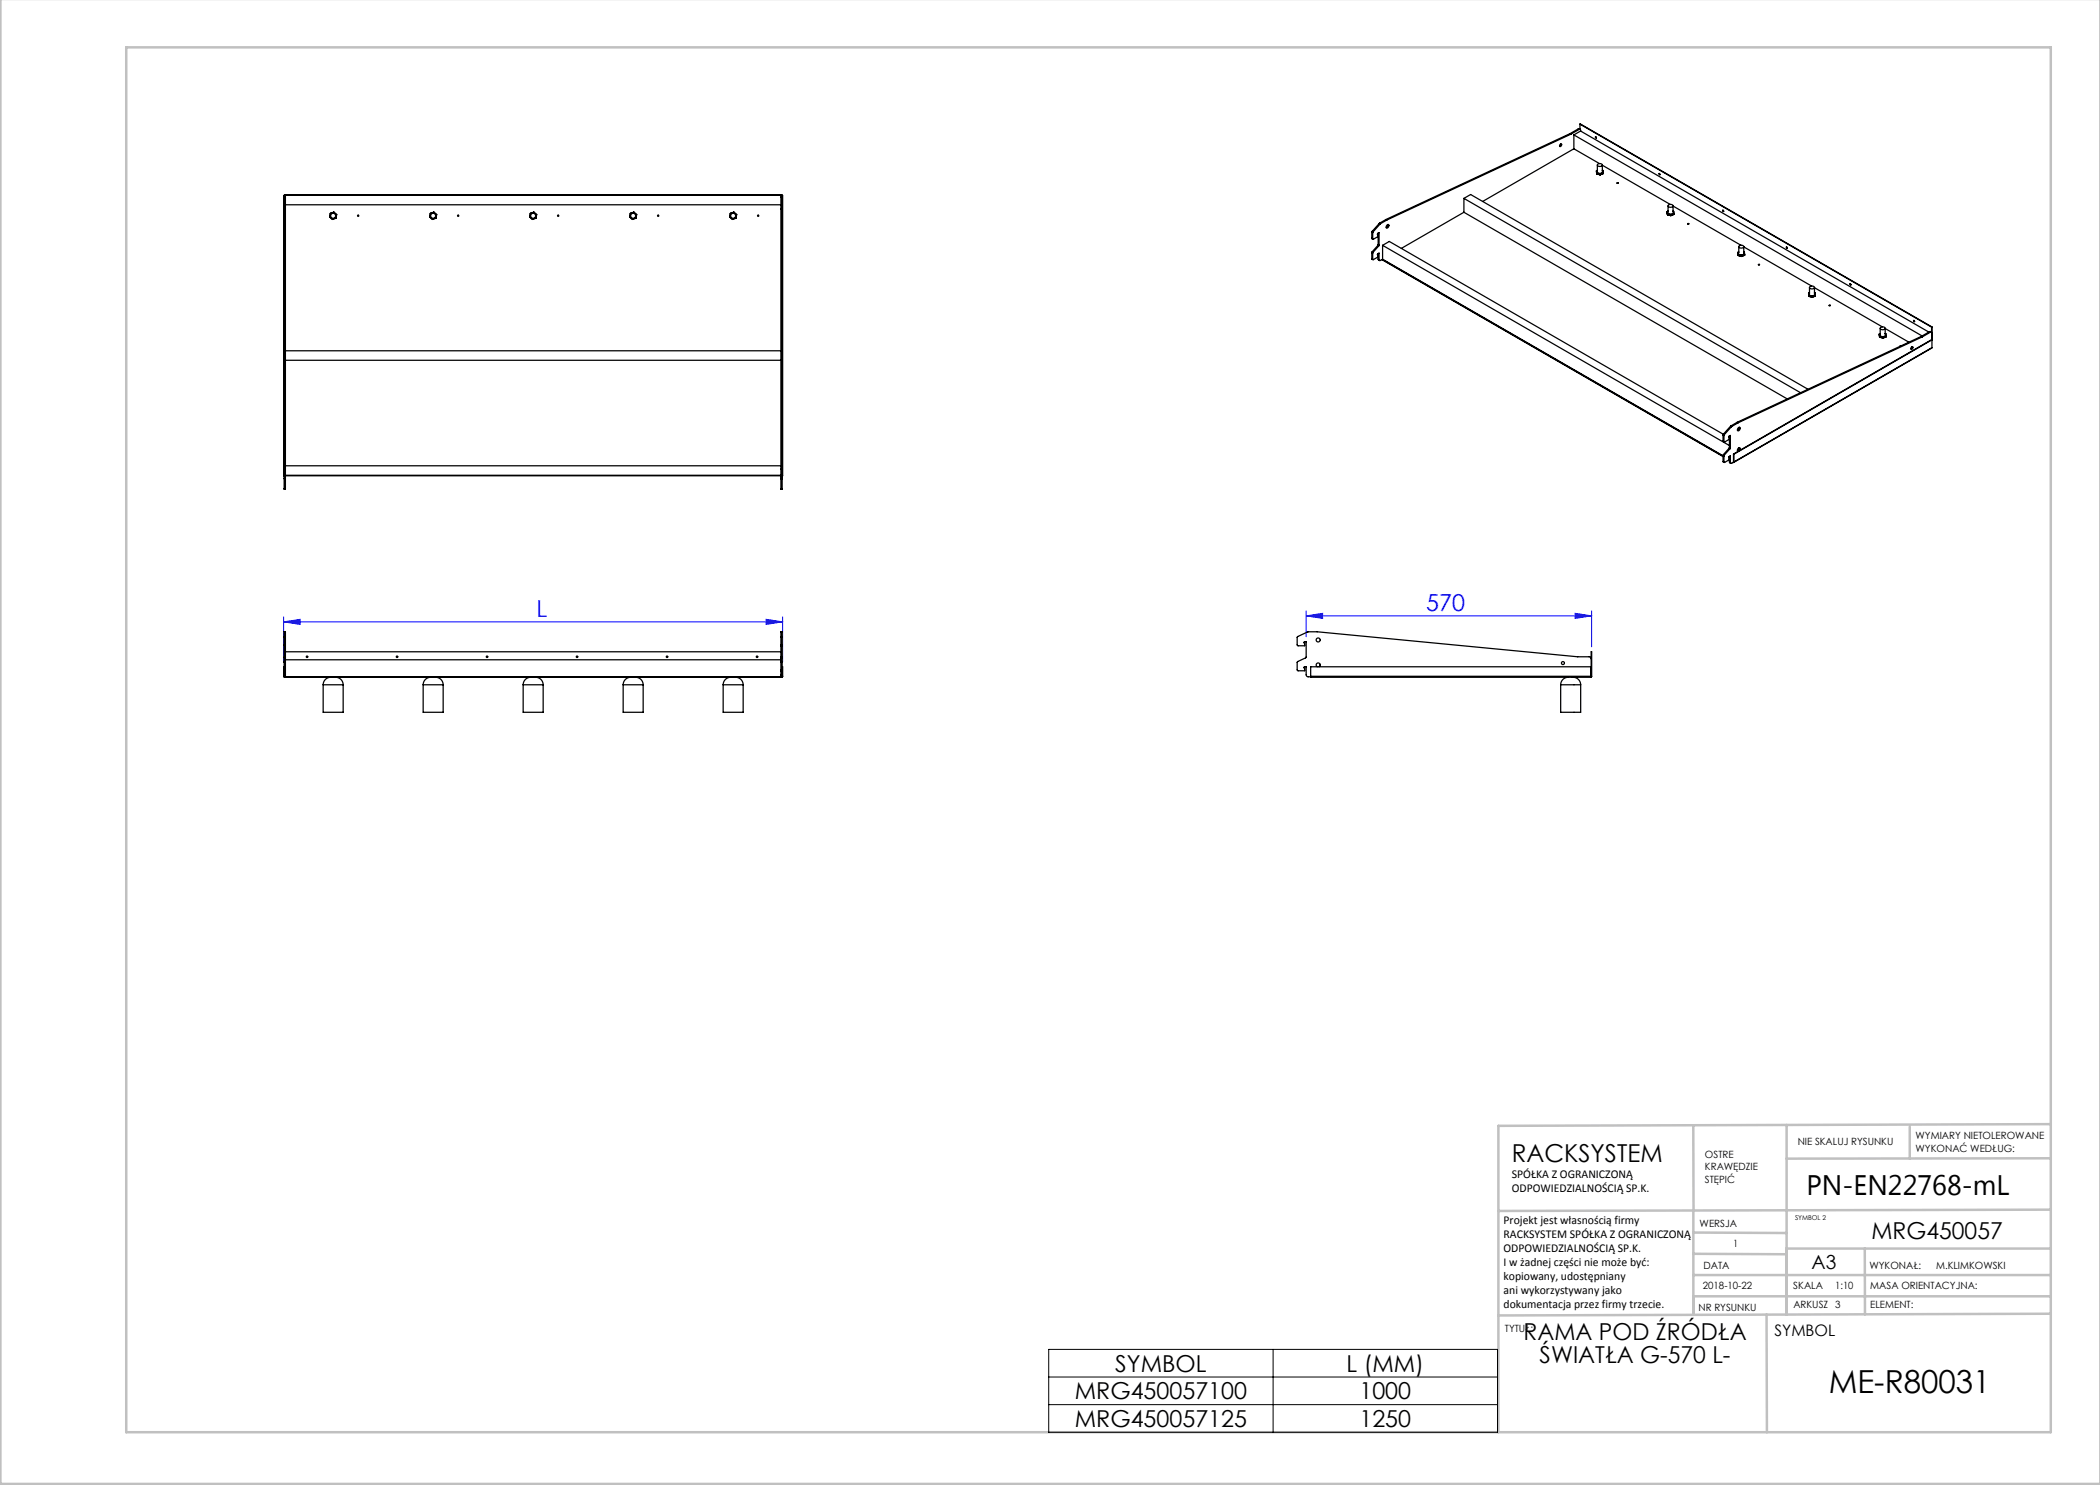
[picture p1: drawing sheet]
<svg xmlns="http://www.w3.org/2000/svg" width="420mm" height="297mm" viewBox="0 0 420 297" stroke-linecap="round" stroke-linejoin="round" font-family="sans-serif">
<path d="M56.7 124.4l3.3-.5v1zM56.7 123.4v9M56.7 124.4h99.8M153.2 123.9l3.3 .5-3.3 .5zM156.5 123.4v9M261.2 123.2l3.3-.5v1zM261.2 122.2v5.2M261.2 123.2h57.1M315 122.7l3.3 .5-3.3 .5zM318.3 122.2v7.2" fill="none" stroke="#00f" stroke-width=".2"/>
<g fill="none" stroke="#c0c0c0" stroke-width=".5">
<path d="M.1 -.1v296.9h419.9M25.2 9.5h385v276.9h-385zM338.7 225.2v16.9M357.3 225v37.9M382 225.4v6.3M410.1 224.8l-110.4 .4v61.2M410.1 231.7h-52.8M338.7 259.3h71.5M338.7 255h71.5M338.7 250.8l18.6 .1M338.7 246.5l18.6 .1M338.7 242.1v20.9"/>
<path d="M373 249.7v13.2M410.1 241.9l-110.4 .3M410.2 249.7h-52.9v13.2M353.3 262.9l.1 23.5M410.2 262.7l-110.5 .4"/>
</g>
<path d="M209.7 269.9h89.8v16.6h-89.8zM209.7 275.4h89.8M254.6 269.9v16.6M209.7 280.9h89.8" fill="none" stroke="#000" stroke-width=".2"/>
<g fill="#00f">
<path d="M153.2 123.9l3.3 .5-3.3 .5zM56.7 124.4l3.3-.5v1z"/>
<path d="M261.2 123.2l3.3-.5v1zM315 122.7l3.3 .5-3.3 .5z"/>
</g>
<g fill="none" stroke="#000" stroke-width=".25">
<path d="M56.8 39.5v-.4h99.6v.4M56.8 39.1h-.1v56.1h.1M56.8 39.5v56.2M56.8 39.5h.3M56.9 39.1h99.5M57.1 39.1v.4M57.1 39.5v56.2M156.2 39.1v.4M156.2 39.5v56.2M156.2 39.5h.2M156.4 39.1v56.1M156.4 39.5v56.2"/>
<path d="M292.8 39.7l1.3-.8 67.5 39M292.8 39.7l67.3 38.8M292.8 39.7v2.8M312 28.9l.2-.1a.23 .23 0 0 1 .1 .3 .23 .23 0 0 1-.4 .1zM312.2 28.8l-.3 .4M314 26.7l.2 .1M314 26.7l-36.8 17.2M314.2 26.8l-36.8 17.2M314.8 27l69.6 40.2M314.8 29.8l5.1 2.9M314.8 27v2.8M314.8 29.8l-18.3 10.5"/>
<path d="M315.7 25.8l.3 .1M315.7 25.8l.1 .1M315.7 25.8l-1.7 .9M315.8 25.9h.3v.3M315.8 25.9l-1.6 .9M316 24.8l70.3 40.6M316 24.8l70.4 40.6M316 24.8v1M316.1 26.2l69.7 40.2M316.1 26.2l-1.3 .8M319.1 27.4l.1 .2zM319.1 27.3l.2 .3"/>
<path d="M319.3 34.2v.6M319.3 34.2v.1M319.3 34.1v.1M319.3 34.1h.2h-.2M319.3 34.1l.1 .4M319.3 34.8h.1M319.3 34.8l.7 .2M319.3 34.6l.7 .2M319.3 34.6v.2M319.4 34.5l-.1 .1M319.4 34.5l.6 .2M319.5 33v1.3"/>
<path d="M319.6 32.8a.5 .5 0 0 1 .5-.1 .5 .5 0 0 1 .3 .4 .47 .47 0 0 1-.5 .2 .47 .47 0 0 1-.3-.5zM320 34.7v.1M320 34.8v.2M320.5 33v1.3M320.5 34.1h.1M320.5 33l13.5 7.9M320.5 34.1l.1 .4M320.6 34.5h.1M320.6 34.5l-.6 .2M320.6 34.7h.1M320.6 34.7l-.6 .3M320.6 34.5l-.6 .3"/>
<path d="M320.6 34.5v.2M323.4 36.6h.2zM323.4 36.6h.2M331.8 34.7l.2 .3zM331.9 34.7l.1 .2M56.8 41.8h.3M57.1 41h99.1M65.9 43.4l.6 .5M66 43.4h-.1M66 43.4l.5 .4M66.1 42.7h.1M66.1 42.7l-.2 .7"/>
<path d="M66.1 42.7l-.1 .7M66.5 43.8v.1M66.8 42.5l-.7 .2M66.8 42.5l.5 .4M66.8 42.4v.1M66.8 42.4l-.7 .3M66.8 42.4l.5 .5M67.2 43.6h.1M67.2 43.6l-.7 .2M67.2 43.6l-.7 .3M67.3 42.9l-.1 .7M67.3 42.9h.1"/>
<path d="M85.9 43.4l.6 .5M86 43.4h-.1M86 43.4l.5 .4M86.1 42.7h.1M86.1 42.7l-.2 .7M86.1 42.7l-.1 .7M86.5 43.8v.1M86.8 42.5l.5 .4M86.8 42.5l-.7 .2M86.8 42.4v.1M86.8 42.4l-.7 .3M86.8 42.4l.5 .5"/>
<path d="M87.2 43.6h.1M87.2 43.6l-.7 .2M87.2 43.6l-.7 .3M87.3 42.9l-.1 .7M87.3 42.9h.1M105.9 43.4l.6 .5M106 43.4h-.1M106 43.4l.5 .4M106.1 42.7h.1M106.1 42.7l-.2 .7M106.1 42.7l-.1 .7M106.5 43.8v.1"/>
<path d="M106.8 42.5l.5 .4M106.8 42.5l-.7 .2M106.8 42.4v.1M106.8 42.4l.5 .5M106.8 42.4l-.7 .3M107.2 43.6h.1M107.2 43.6l-.7 .2M107.2 43.6l-.7 .3M107.3 42.9l-.1 .7M107.3 42.9h.1M125.9 43.4l.6 .5M126 43.4h-.1"/>
<path d="M126 43.4l.5 .4M126.1 42.7h.1M126.1 42.7l-.2 .7M126.1 42.7l-.1 .7M126.5 43.8v.1M126.8 42.5l-.7 .2M126.8 42.5l.5 .4M126.8 42.4v.1M126.8 42.4l-.7 .3M126.8 42.4l.5 .5M127.2 43.6h.1M127.2 43.6l-.7 .2"/>
<path d="M127.2 43.6l-.7 .3M127.3 42.9l-.1 .7M127.3 42.9h.1M145.9 43.4l.6 .5M146 43.4h-.1M146 43.4l.5 .4M146.1 42.7h.1M146.1 42.7l-.2 .7M146.1 42.7l-.1 .7M146.5 43.8v.1M146.8 42.5l.5 .4M146.8 42.5l-.7 .2"/>
<path d="M146.8 42.4v.1M146.8 42.4l.5 .5M146.8 42.4l-.7 .3M147.2 43.6h.1M147.2 43.6l-.7 .2M147.2 43.6l-.7 .3M147.3 42.9l-.1 .7M147.3 42.9h.1M156.2 41.8h.2M274.4 47.7l.2 .2M274.4 51.7l.2 .2M274.4 47.7l.1 .1"/>
<path d="M274.4 50.5l.1 .1M274.4 46.5l.1 .1M274.4 46.5v1.2M274.4 50.5v1.2M274.4 51.7l.1 .1M274.4 46.3v.2M274.4 50.3v.2M274.4 46.3l.2 .1M274.4 50.3l.2 .1M274.5 51.8l.2 .1 .9-.5-.1-.5 .3-.3v1.3M274.5 47.8l.2 .1 .9-.6-.1-.5 .3-.3v2.5M274.5 46.6v1.2"/>
<path d="M274.5 50.6v1.2M274.6 46.4l-.1 .2M274.6 50.4l-.1 .2M275.6 49.1l.1 .1M275.6 49.1l-1.2 1.2M275.6 48.9v.2M275.6 51.8l.3 .3M275.6 48.9l.2 .1M275.6 46.6v2.3M275.6 50.7v1.1M275.6 51.8l.2 .1M275.7 49.2l-1.1 1.2"/>
<path d="M275.8 49l-.1 .2M275.9 44.7l.1 .1M275.9 44.7l-1.5 1.6M275.9 44.6v.1M275.9 44.6l.2 .1M276 44.8l-1.4 1.6M276.1 44.7l-.1 .1M276.4 51.9l68.2 39.4M276.4 51.9l68.2 39.3M276.5 51.8l-.5 .3-.2-.2M276.5 49.1l69.4 40M276.5 51.8l68.1 39.4"/>
<path d="M276.5 49.1v2.7M276.5 49.1l1.4-.8 66.8 38.6M277.2 43.9l.2 .1M277.2 43.9l-1.3 .7M277.4 44l-1.3 .7M277.4 45a.22 .22 0 0 1 .4 0 .22 .22 0 0 1-.1 .3 .26 .26 0 0 1-.2 .3 .26 .26 0 0 1-.3-.2zM277.6 44.9l-.1 .4-.3 .2M292.8 42.5l64.7 37.3M292.8 42.5l-12.5 7.2M333.4 42.3l.1 .6M333.4 42.3v.2M333.5 42.3h-.1"/>
<path d="M333.5 42.3l.1-.1-.1 .1M333.5 42.3v.4M333.5 42.9l.7 .2M333.5 42.8l.7 .1M333.5 42.8v.1M333.5 42.7v.1M333.5 42.7l.7 .2M333.6 41.2v1.3M333.7 41a.5 .5 0 0 1 .5-.1 .5 .5 0 0 1 .4 .4 .47 .47 0 0 1-.6 .2 .47 .47 0 0 1-.3-.5zM334.2 42.9h.1M334.2 42.9v.2M334.6 41.2v1.3"/>
<path d="M334.6 42.2h.1M334.6 41.2l13.6 7.8M334.7 42.2l.1 .5M334.7 42.2v.4M334.7 42.6l.1 .1M334.7 42.6l-.5 .3M334.8 42.9h.1M334.8 42.9l-.6 .2M334.8 42.7l-.6 .2M334.8 42.7v.2M337.5 44.7l.3 .1zM337.5 44.8h.3"/>
<path d="M344.6 42l.1 .3zM344.6 42.1l.1 .2M344.6 42v.1M347.6 50.5l.1 .4M347.6 50.5v.6M347.6 50.5v.2M347.6 51.1h.1M347.6 50.9l.7 .2M347.6 50.9v.2M347.7 51.1l.6 .2M347.7 50.9h-.1M347.7 50.9l.6 .1"/>
<path d="M347.8 49.3v1.3M347.8 50.4l-.2 .1M347.8 49.2a.5 .5 0 0 1 .6-.2 .5 .5 0 0 1 .3 .5 .47 .47 0 0 1-.5 .2 .47 .47 0 0 1-.4-.5zM348.3 51v.1M348.3 51.3h.1M348.3 51.1v.2M348.8 49.3v1.3M348.8 50.4h.1M348.8 49.4l13.5 7.8M348.8 50.4l.1 .5M348.8 50.4l.1 .4M348.9 50.8v.1"/>
<path d="M348.9 50.8l-.6 .2M348.9 51l-.6 .3M348.9 50.9l-.6 .2M348.9 50.9v.1M351.7 52.9h.2zM351.7 53h.2M357.3 49.4l.1 .3zM357.3 49.4l.2 .2M357.3 49.4h.1M361.7 58.7l.1 .6M361.7 58.7v.1M361.8 58.6l-.1 .1"/>
<path d="M361.8 58.6v.4M361.8 59.3h.1M361.8 59.3l.7 .2M361.8 59.1l.7 .2M361.8 59.1v.2M361.8 59v.1M361.8 59l.6 .2M361.9 57.5v1.3M361.9 58.6h-.2M362 57.3a.5 .5 0 0 1 .5-.1 .5 .5 0 0 1 .3 .4 .47 .47 0 0 1-.5 .2 .47 .47 0 0 1-.3-.5zM362.4 59.2l.1 .1M362.5 59.5h.1"/>
<path d="M362.5 59.3v.1M362.9 57.5v1.3M362.9 57.5l13.6 7.9M363 58.6l.1 .4M363 58.6v.4M363 58.6h.1M363 59h.1M363 59l-.6 .2M363.1 59.2l-.6 .3M363.1 59.2h.1M363.1 59l-.6 .3M363.1 59v.2"/>
<path d="M370 56.7l.2 .3zM370 56.8l.2 .2M370.1 56.7l-.1 .1M57.1 70.2h99.1M57.1 72.1h99.1M365.8 61.1h.3zM365.8 61.1h.2M375.9 66.8v.6M375.9 66.8v.2M375.9 66.8h.1M375.9 66.8l.1 .4M375.9 67.4h.1"/>
<path d="M375.9 67.4l.7 .2M375.9 67.3l.7 .1M375.9 67.3v.1M376 67.2l-.1 .1M376 67.2l.6 .2M376 65.7v1.3M376 66.7l-.1 .1M376.1 65.5a.5 .5 0 0 1 .5-.1 .5 .5 0 0 1 .4 .4 .47 .47 0 0 1-.6 .2 .47 .47 0 0 1-.3-.5zM376.6 67.4h.1M376.6 67.6h.1M376.6 67.4v.2M377 65.7v1.3"/>
<path d="M377 65.7l4.8 2.7M377.1 66.7l.1 .1M377.1 66.7l.1 .4M377.1 66.7h.1M377.2 66.8v.4M377.2 67.1v.1M377.2 67.1l-.6 .3M377.2 67.4h.1M377.2 67.4l-.6 .2M377.2 67.2l-.6 .2M377.2 67.2v.2M380.2 69.2l-.2 .1"/>
<path d="M382.3 69.5l.1-.2a.23 .23 0 0 1 .1 .4 .23 .23 0 0 1-.3 0zM382.4 69.3l-.2 .5M382.7 64.1l.2 .2zM382.8 64.1l.1 .2M382.8 64.1h.1M384.3 67.3l.2 .1M384.3 67.3l-36.9 17.2M384.5 67.4l-36.9 17.2M385.9 66.3l.4 .1M385.9 66.3l.2 .1M385.9 66.3l-1.6 1M386.1 66.4l.3 .1v1.5"/>
<path d="M386.1 66.4l-1.6 1M386.3 65.4v1M386.4 69.5l-39.7 23M386.4 65.4v4.1M386.4 69.5l-39.6 22.9M386.4 65.4h-.1M56.8 95.7h.1M56.8 97.7v.2h.3v-.2M56.8 95.7v2M56.8 93.9h.3M56.8 95.7h.3M56.8 97.7h.3"/>
<path d="M57.1 95.7h.1M57.1 95.7v2M57.1 95.2h99.1M57.1 93.2h99.1M57.1 95.1h99.1M156.2 95.7h.1M156.2 97.7v.2h.2v-.2M156.2 95.7v2M156.2 93.9h.2M156.2 95.7h.2M156.2 97.7h.2M156.4 95.7h.1"/>
<path d="M156.4 95.7v2M344.6 88.2l.2 .2M344.6 92.3l.2 .2M344.6 92.3l.2 .1M344.6 87l.2 .1M344.6 88.2l.2 .1M344.6 87v1.2M344.6 91.1v1.2M344.6 91.1l.2 .1M344.7 86.8l-.1 .2M344.7 90.9l-.1 .2M344.7 90.9l.2 .1"/>
<path d="M344.7 86.8l.2 .1M344.8 87.1v1.2M344.8 91.2v1.2M344.9 86.9l-.1 .2M344.9 91l-.1 .2M345.8 92l.1 .1M345.8 89.7l.2 .1M345.8 89.7l-1.1 1.2M345.8 91.9l.1 .1M345.9 91.9l-.2-.4 .4-.3v1.3M345.9 91.9l-1 .6-.1-.1M345.9 87.5l-.2-.1 .4-.3v2.5"/>
<path d="M345.9 87.5v.4l-1 .5-.1-.1M345.9 91.9h.1M345.9 87.5v.1M345.9 89.5l-.1 .2M345.9 92.4l.2 .3M345.9 89.5l.2 .1M345.9 87.2v2.3M345.9 91.3v1.1M345.9 92.4l.2 .1M346 89.8l-1.1 1.2M346.1 89.6l-.1 .2M346.1 85.2l.2 .1"/>
<path d="M346.1 85.2l-1.4 1.6M346.2 85.2h-.1M346.2 85.2l.1 .1M346.3 85.3l-1.4 1.6M346.3 85.3h.1M346.6 92.5h.1M346.7 92.4l-.5 .3-.1-.2M346.7 90.8l.1 1.6M346.7 90.8h.1M346.7 90.8l39.7-22.8-39.6 22.8M346.8 92.4l-.2 .1M346.8 90.8v1.6"/>
<path d="M347.4 84.5l.2 .1M347.4 84.5l-1.2 .7M347.6 84.6l-1.3 .7M347.7 85.5a.22 .22 0 0 1 .3 0 .22 .22 0 0 1 0 .4 .26 .26 0 0 1-.2 .3 .26 .26 0 0 1-.3-.3zM347.8 89.6v.3M347.8 85.5v.4l-.3 .2M347.8 89.5v.4l-.3 .3M347.9 90.1a.29 .29 0 0 0 .2-.3 .29 .29 0 0 0-.3-.2 .39 .39 0 0 0-.3 .3 .39 .39 0 0 0 .1 .4M56.7 135.3l.2 .2M56.7 135.3h.1M56.8 129v.2M56.8 127.3v.2"/>
<path d="M56.8 132.3v.2M56.8 134v.2M56.8 131.4v.2M56.8 135v.4h99.6v-.4M56.8 126.4h.3M56.8 133.4l-.1 1.9M56.8 129h.3M56.8 129.2h.3M56.8 127.5h.3M56.8 126.4v.9M56.8 127.5v1.5M56.8 129.2v2.2"/>
<path d="M56.8 131.6v.7M56.8 132.5v1.5M56.8 134.2v.8M56.8 127.3h.3M56.8 132.5h.3M56.8 134h.3M56.8 132.3h.3M56.8 134.2h.3M56.8 131.6h.3M56.8 131.4h.3M56.8 135h.3M56.9 135.5h99.4"/>
<path d="M56.9 135.4v.1M57.1 129v.2M57.1 127.3v.2M57.1 132.3v.2M57.1 134v.2M57.1 131.4v.2M57.1 135v.4M57.1 130.4h99.1M57.1 132h99.1M57.1 126.4v.9M57.1 127.5v1.5M57.1 129.2v2.2"/>
<path d="M57.1 131.6v.7M57.1 132.5v1.5M57.1 134.2v.8M64.6 137v5.5h4v-5.5M64.6 137h4M66 135.5h-.1a1.51 1.51 0 0 0-1.3 1.5M66.5 135.5h.1M67.2 135.5h.1M67.3 135.5a1.5 1.5 0 0 1 1.3 1.5M67.3 135.5h.1M84.6 137v5.5h4v-5.5M84.6 137h4"/>
<path d="M86 135.5h-.1a1.51 1.51 0 0 0-1.3 1.5M86.5 135.5h.1M87.2 135.5h.1M87.3 135.5a1.5 1.5 0 0 1 1.3 1.5M87.3 135.5h.1M104.6 137v5.5h4v-5.5M104.6 137h4M106 135.5h-.1a1.51 1.51 0 0 0-1.3 1.5M106.5 135.5h.1M107.2 135.5h.1M107.3 135.5a1.5 1.5 0 0 1 1.3 1.5M107.3 135.5h.1"/>
<path d="M124.6 137v5.5h4v-5.5M124.6 137h4M126 135.5h-.1a1.51 1.51 0 0 0-1.3 1.5M126.5 135.5h.1M127.2 135.5h.1M127.3 135.5a1.5 1.5 0 0 1 1.3 1.5M127.3 135.5h.1M144.6 137v5.5h4v-5.5M144.6 137h4M146 135.5h-.1a1.51 1.51 0 0 0-1.3 1.5M146.5 135.5h.1M147.2 135.5h.1"/>
<path d="M147.3 135.5a1.5 1.5 0 0 1 1.3 1.5M147.3 135.5h.1M156.2 127.3v.2M156.2 129v.2M156.2 132.3v.2M156.2 134v.2M156.2 131.4v.2M156.2 135v.4M156.2 126.4h.2M156.2 129h.2M156.2 129.2h.2M156.2 127.5h.2"/>
<path d="M156.2 127.3h.2M156.2 132.5h.2M156.2 134h.2M156.2 132.3h.2M156.2 134.2h.2M156.2 131.6h.2M156.2 131.4h.2M156.2 135h.2M156.2 126.4v.9M156.2 127.5v1.5M156.2 129.2v2.2M156.2 131.6v.7"/>
<path d="M156.2 132.5v1.5M156.2 134.2v.8M156.3 135.4v.1M156.4 127.3v.2M156.4 129v.2M156.4 132.3v.2M156.4 134v.2M156.4 131.4v.2M156.4 133.4h.1v1.9M156.4 135.3h.1M156.4 126.4v.9M156.4 127.5v1.5"/>
<path d="M156.4 129.2v2.2M156.4 131.6v.7M156.4 132.5v1.5M156.4 134.2v.8M156.5 135.3l-.2 .2M262.1 135.3v.2h56M262.1 135.3v-1.9h56.1v1.9M262.1 135.3h56.1M263.5 133.4a.4 .4 0 0 1-.2-.7 .4 .4 0 0 1 .6 0 .4 .4 0 0 1-.1 .7M263.9 132.7v.6M312.1 137v5.5h4v-5.5M312.1 137h4"/>
<path d="M313.4 135.5h.1a1.5 1.5 0 0 0-1.4 1.5M313.7 135.5h.1M314.4 135.5h.1M314.8 135.5h.1a1.51 1.51 0 0 1 1.2 1.5M318.2 135.3l-.1 .2M318.2 135.3v.1M318.2 131.8l-.1-.3-.3-.1h-2.3l-52.1-5h-1.8l-2.2 1v1.6l.2 .1 1.3 .1-.1-.7 .4-.1v3l-.1 .2-1.6 .8-.1 1.6 .2 .2h1.3l-.1-.7 .4-.1 .1 1.7 .3 .2 .5 .1M318.2 135v.2M318.2 135.3h.1M318.2 135.3v-4.9l.1 4.9M318.3 135.3l-.2 .2"/>
<circle cx="66.6" cy="43.2" r=".5"/>
<circle cx="71.6" cy="43.2" r=".13"/>
<circle cx="86.6" cy="43.2" r=".5"/>
<circle cx="91.6" cy="43.2" r=".13"/>
<circle cx="106.6" cy="43.2" r=".5"/>
<circle cx="111.6" cy="43.2" r=".13"/>
<circle cx="126.6" cy="43.2" r=".5"/>
<circle cx="131.6" cy="43.2" r=".13"/>
<circle cx="146.6" cy="43.2" r=".5"/>
<circle cx="151.6" cy="43.2" r=".13"/>
<circle cx="61.4" cy="131.4" r=".15"/>
<circle cx="79.4" cy="131.4" r=".15"/>
<circle cx="97.4" cy="131.4" r=".15"/>
<circle cx="115.4" cy="131.4" r=".15"/>
<circle cx="133.4" cy="131.4" r=".15"/>
<circle cx="151.4" cy="131.4" r=".15"/>
<circle cx="263.6" cy="128" r=".4"/>
<circle cx="312.6" cy="132.6" r=".3"/>
</g>
<text font-size="6.3" x="365.7" y="278.5">ME-R80031</text>
<text font-size="5.6" x="361.3" y="239.1">PN-EN22768-mL</text>
<text font-size="4.9" x="302.4" y="232.4">RACKSYSTEM</text>
<g font-size="4.7" fill="#00f">
<text x="107.3" y="123.4">L</text>
<text x="285.2" y="122.2">570</text>
</g>
<g font-size="4.7">
<text x="374.3" y="247.8">MRG450057</text>
<text x="304.7" y="268.1">RAMA POD ŹRÓDŁA</text>
<text x="223.1" y="274.3">SYMBOL</text>
<text x="269.3" y="274.3">L (MM)</text>
<text x="307.9" y="272.6">ŚWIATŁA G-570 L-</text>
<text x="215" y="279.8">MRG450057100</text>
<text x="271.9" y="279.8">1000</text>
<text x="215" y="285.4">MRG450057125</text>
<text x="271.9" y="285.4">1250</text>
</g>
<text font-size="3.9" x="362.3" y="253.8">A3</text>
<text font-size="3.2" x="354.9" y="267.2">SYMBOL</text>
<g font-size="2.4">
<text x="302.4" y="235.6">SPÓŁKA Z OGRANICZONĄ</text>
<text x="302.4" y="238.4">ODPOWIEDZIALNOŚCIĄ SP.K.</text>
<text x="300.7" y="244.7">Projekt jest własnością firmy</text>
<text x="300.7" y="247.5">RACKSYSTEM SPÓŁKA Z OGRANICZONĄ</text>
<text x="300.7" y="250.3">ODPOWIEDZIALNOŚCIĄ SP.K.</text>
<text x="300.7" y="253.1">I w żadnej części nie może być:</text>
<text x="300.7" y="256">kopiowany, udostępniany</text>
<text x="300.7" y="258.8">ani wykorzystywany jako</text>
<text x="300.7" y="261.6">dokumentacja przez firmy trzecie.</text>
</g>
<g font-size="2">
<text x="383.1" y="227.9">WYMIARY NIETOLEROWANE</text>
<text x="341" y="231.6">OSTRE</text>
<text x="359.5" y="228.9">NIE SKALUJ RYSUNKU</text>
<text x="383.1" y="230.4">WYKONAĆ WEDŁUG:</text>
<text x="341" y="234.1">KRAWĘDZIE</text>
<text x="341" y="236.6">STĘPIĆ</text>
<text x="339.9" y="245.4">WERSJA</text>
<text x="346.6" y="249.5">1</text>
<text x="340.6" y="257.7">2018-10-22</text>
<text x="340.7" y="253.8">DATA</text>
<text x="358.7" y="257.7">SKALA</text>
<text x="367" y="257.7">1:10</text>
<text x="373.9" y="253.8">WYKONAŁ:</text>
<text x="374.1" y="257.7">MASA ORIENTACYJNA:</text>
<text x="387.2" y="253.8">M.KLIMKOWSKI</text>
<text x="339.7" y="262.3">NR RYSUNKU</text>
<text x="358.7" y="261.7">ARKUSZ 3</text>
<text x="374.1" y="261.7">ELEMENT:</text>
<text x="301" y="266.4">TYTUŁ:</text>
</g>
<text font-size="1.3" x="359" y="244">SYMBOL 2</text>
</svg>
